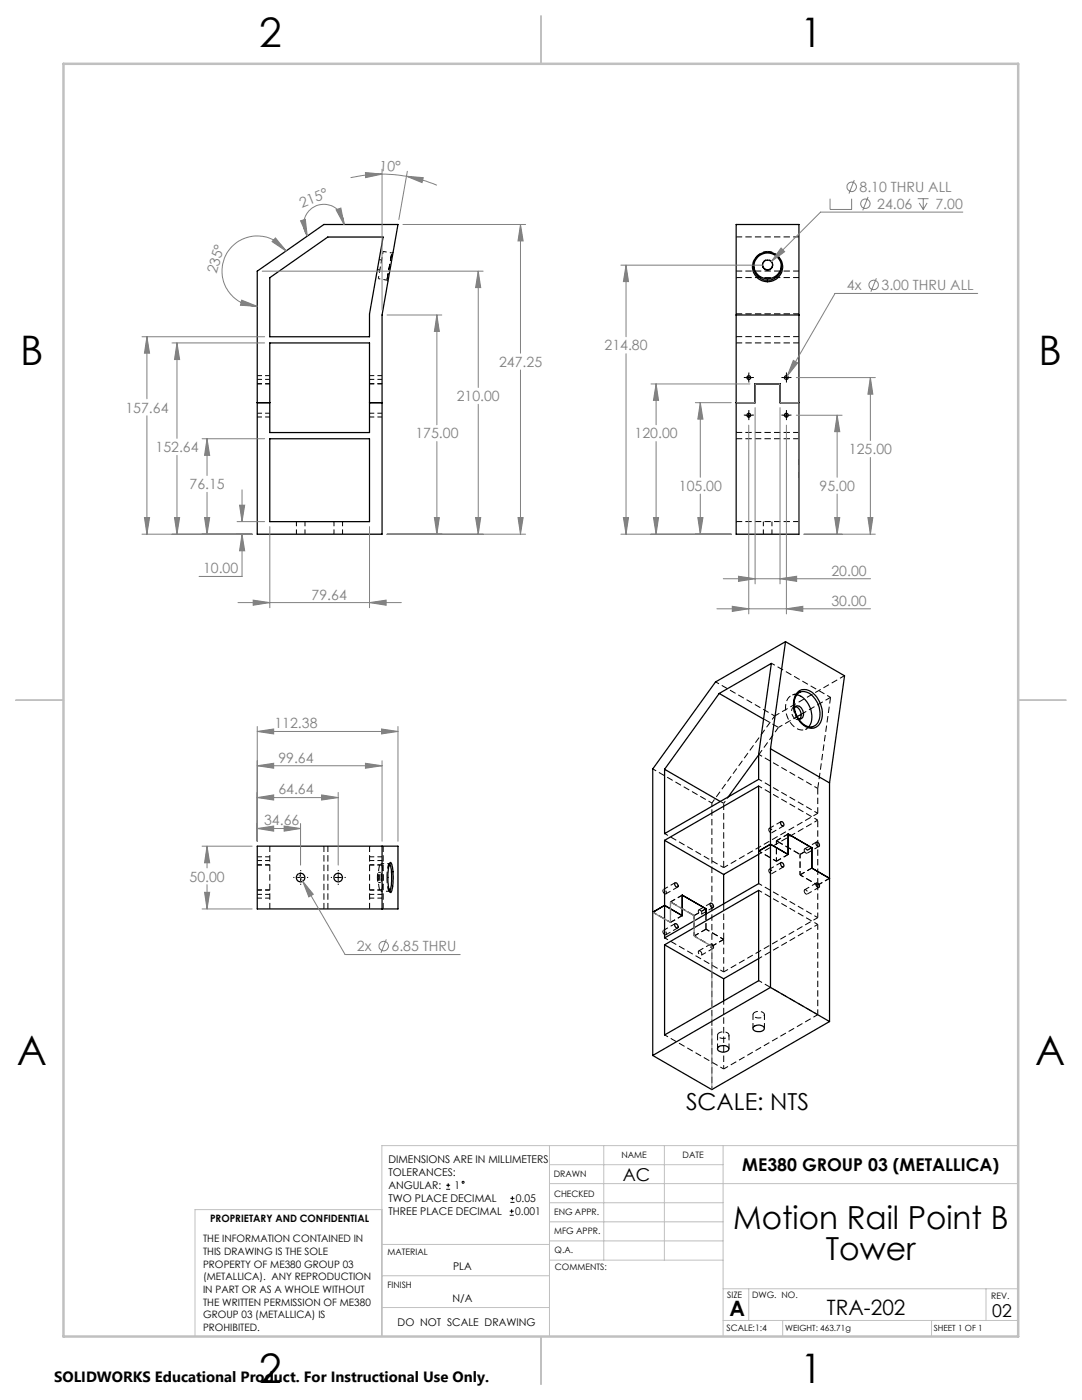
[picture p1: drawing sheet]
<svg xmlns="http://www.w3.org/2000/svg" width="216mm" height="279mm" viewBox="0 0 216 279" stroke-linecap="round" stroke-linejoin="round" font-family="sans-serif">
<g fill="none" stroke="#000" stroke-width=".2" stroke-dasharray="1.3 .6" stroke-dashoffset=".3" stroke-linecap="butt">
<path d="M153.2 50.2a2.73 2.73 0 0 0-2.8 2.8M155.9 53a2.73 2.73 0 0 0-2.7-2.8M51.3 75.7h2.5M53.8 76.6h-2.5M53.8 75h-2.5M73.7 75.7h2.5M76.2 76.6h-2.5M76.2 75h-2.5M51.3 83.2h2.5M53.8 82.5h-2.5M73.7 83.2h2.5M76.2 82.5h-2.5"/>
<path d="M59.1 104.1v2.5M60.9 106.6v-2.5M66.6 104.1v2.5M68.4 106.6v-2.5M152.3 104.1v2.5M154 106.6v-2.5M51.3 179.2h2.5M51.3 171.7h2.5M53.8 177.6h-2.5M53.8 172.6h-2.5M53.8 178.5h-2.5M53.8 171h-2.5"/>
<path d="M73.7 179.2h2.5M73.7 171.7h2.5M76.2 177.6h-2.5M76.2 172.6h-2.5M76.2 178.5h-2.5M76.2 171h-2.5M132.6 178.4a.43 .43 0 0 1-.4-.4 .43 .43 0 0 1 .4-.5 .49 .49 0 0 1 .3 .4 .49 .49 0 0 1-.2 .5h-.1M153.4 173.7v-.1a.45 .45 0 0 1 .6 .2 .45 .45 0 0 1-.2 .6l-.2-.2-.2-.5M153.4 165.6v-.2a.45 .45 0 0 1 .6 .2 .45 .45 0 0 1-.2 .6l-.2-.2-.2-.4M160.5 177.8v-.1a.45 .45 0 0 1 .6 .2 .45 .45 0 0 1-.2 .6l-.3-.4-.1-.3M160.5 169.6v-.1a.45 .45 0 0 1 .6 .2 .45 .45 0 0 1-.2 .6l-.3-.3-.1-.4M163.2 162.3l-18.8 10.9"/>
<path d="M132.6 186.5a.43 .43 0 0 1-.4-.4 .43 .43 0 0 1 .4-.4 .49 .49 0 0 1 .3 .4 .49 .49 0 0 1-.2 .5l-.1-.1M139.7 189.8a.43 .43 0 0 1 .4 .4 .43 .43 0 0 1-.3 .4 .49 .49 0 0 1-.4-.3 .49 .49 0 0 1 .2-.6l.1 .1M139.7 181.6a.43 .43 0 0 1 .4 .4 .43 .43 0 0 1-.3 .5 .49 .49 0 0 1-.4-.4 .49 .49 0 0 1 .2-.5h.1M142.4 189a.43 .43 0 0 0-.2-.5 .43 .43 0 0 0-.5 .1 .49 .49 0 0 0 .1 .5 .49 .49 0 0 0 .6 .1v-.2M163.2 183.1l-18.8 10.9M144.4 213.3l18.8-10.8"/>
</g>
<path d="M77.2 55.9l1-5.4-1 5.4M159.1 138.5a4.5 4.5 0 0 0 1.5 6.3M152.4 143.5l2.9 1.7M144.4 160.3v12.9M163.2 176.6v-12.9M144.4 180.4v7.1" fill="none" stroke="#000" stroke-width=".2" stroke-dasharray="1.3 .6" stroke-dashoffset="-.1" stroke-linecap="butt"/>
<path d="M76.4 50.2l-.9 5.4" fill="none" stroke="#000" stroke-width=".2" stroke-dasharray="1.3 .6" stroke-dashoffset=".7" stroke-linecap="butt"/>
<g fill="none" stroke="#000" stroke-width=".2" stroke-dasharray="1.3 .6" stroke-linecap="butt">
<path d="M75.3 53.8l.5 .1M76.1 51.9l-.4-.1M77.2 55.9l.2 .3M78.5 50.3l-.3 .2M150.4 52.9v.3M152.2 52.8v.1M152.2 52.8a1.01 1.01 0 0 1 1-1 1.01 1.01 0 0 1 1 1M154.2 52.9v-.1M155.9 53.2v-.3M159.7 138.1l-.2 .1M158.7 143.5a1.58 1.58 0 0 1-.3-2.4l.3-.1M158.9 140.9l-.5 .2"/>
<path d="M159.4 143.6l.5-.2M162 145.1l.3-.1M163.2 157.4l2.5-18.2M75.5 176.1h.5M76 174.1h-.5M77.7 177.9h.1M77.8 172.3l-.1 .1"/>
</g>
<path d="M75.5 55.6l1.7 .3M78.2 50.5l-1.8-.3M159.7 138.1l-1.6 .6M160.7 145.6l1.6-.6M76 177.9h1.7M77.7 172.4h-1.7" fill="none" stroke="#000" stroke-width=".2" stroke-dasharray="1.3 .6" stroke-dashoffset=".9" stroke-linecap="butt"/>
<g fill="none" stroke="#000" stroke-width=".25">
<path d="M51.3 54.1l13.3-9.3h14.8l-3.2 18.1v43.7h-24.9zM53.8 55.4l11.6-8.1h11l-2.7 15.4v4.5h-19.9zM146.9 44.8h12.5v61.8h-12.5zM150.4 53.1a2.76 2.76 0 0 0 2.7 2.5 2.76 2.76 0 0 0 2.8-2.5M152.2 52.9a1.01 1.01 0 0 0 1 .9 1.01 1.01 0 0 0 1-.9M53.8 68.4h19.9v17.9h-19.9zM146.9 62.9h12.5M51.3 80.4h2.5M53.8 87.6h19.9v16.5h-19.9zM73.7 80.4h2.5M146.9 80.4h3.8v-3.8h4.9v3.8h3.8M143.5 138.4l10.4-6-2.5 18.2v4.9l-18.8 10.9v-12.9"/>
<path d="M143.5 138.4l-10.9 15.1M143.5 138.4l8.9 5.1M156.7 128.1l-13.9 8-12.6 17.4v57.1M156.7 128.1l-3 21.3M156.7 128.1l11.8 6.8-3 21.3M159 138.6a4.5 4.5 0 0 1 2.4 6.5M159.1 138.6a1.81 1.81 0 0 1 2.7 0 4.6 4.6 0 0 1 1.2 5.9 2.01 2.01 0 0 1-3.1-.3 4.8 4.8 0 0 1-1-5.4zM159.1 138.2a2.24 2.24 0 0 1 3.3 .3 4.9 4.9 0 0 1 .9 6.2 2.25 2.25 0 0 1-3.3-.2 5.1 5.1 0 0 1-1.1-6zM132.6 153.5l11.1 6.4M151.4 150.7l-6.1 8.3M153.7 149.4v47.7M153.7 149.4l11.8 6.8"/>
<path d="M158.5 141.3a.83 .83 0 0 1 .9-.4 .83 .83 0 0 1 .7 .7 1.12 1.12 0 0 1-.6 1.9l-.2-.1M158.7 141a1.63 1.63 0 0 1 .9 2.5M159.9 142.6l-.8 .4M165.5 156.2v47.7M51.3 168.9h28.1v12.5h-28.1zM76.2 168.9v12.5M77.6 177.3l.2 .6M77.7 172.4a9.2 9.2 0 0 1 .2 5.3l-.2 .2M77.8 172.3l-.2 .5M77.8 172.2l.1-.1a4.5 4.5 0 0 1 .6 3l-.1 1.8a1.21 1.21 0 0 1-.5 1.2 8.9 8.9 0 0 1-.4-5zM132.6 167.7l18.8-10.8v19.5l-18.8 10.8zM132.6 167.7l11.8 6.8"/>
<path d="M134.7 176.2a.5 .5 0 0 1 .5 .3 .5 .5 0 0 1-.1 .6l-.4-.5zM144.4 174.5v5.9M151.4 169.9l2.3-1.4 3.6 2v-4.1l4.7 2.8v4l3.5 2.1M151.4 170.5l-7 4M155.8 172.2a.51 .51 0 0 1 .5 .2 .51 .51 0 0 1-.1 .6l-.3-.2zM155.8 164a.49 .49 0 0 1 .5 .3 .49 .49 0 0 1-.1 .6l-.3-.3zM162.9 176.2a.51 .51 0 0 1 .5 .3 .51 .51 0 0 1-.1 .6l-.5-.4zM162.9 168.1a.49 .49 0 0 1 .5 .3 .49 .49 0 0 1-.1 .5l-.4-.2zM130.2 182.1l2.4-1.4 3.5 2v-4.1l4.8 2.8v1M132.6 188.6l18.8-10.9v18l-18.8 10.9zM132.6 188.6l11.8 6.7M134.7 184.4a.5 .5 0 0 1 .5 .2 .5 .5 0 0 1-.1 .6l-.4-.4z"/>
<path d="M141.7 180.3a.49 .49 0 0 1 .6 .3 .49 .49 0 0 1-.1 .6l-.4-.3zM144.4 195.3v4.4M151.4 191.3l-7 4M153.7 197.1l-23.5 13.5M153.7 197.1l11.8 6.8M143.3 209a1.37 1.37 0 0 1 2.2 .4 1.34 1.34 0 0 1-2.3-.1zM150.4 204.9a1.36 1.36 0 0 1 2.1 .4 1.41 1.41 0 0 1-2.3 .1zM165.5 203.9l-23.5 13.6-11.8-6.9"/>
<circle cx="153.1" cy="53.2" r="2.99"/>
<circle cx="153.2" cy="53.2" r="2.73"/>
<circle cx="153.2" cy="52.9" r="1"/>
<circle cx="149.4" cy="75.4" r=".38"/>
<circle cx="156.9" cy="75.4" r=".37"/>
<circle cx="149.4" cy="82.8" r=".38"/>
<circle cx="156.9" cy="82.9" r=".37"/>
<circle cx="60" cy="175.1" r=".86"/>
<circle cx="67.5" cy="175.1" r=".85"/>
</g>
<g fill="none" stroke="#000" stroke-width=".2" stroke-dasharray="1.3 .6" stroke-dashoffset=".1" stroke-linecap="butt">
<path d="M146.9 47.3h12.5M146.9 55.4h12.5M146.9 54.1h12.5M146.9 62.6h12.5M159.4 68.4h-12.5M159.4 67.2h-12.5M159.4 86.3h-12.5M159.4 87.6h-12.5M146.9 104.1h12.5M165.7 139.2l-5.8 3.4M155.3 145.2l-3.9 5.4M53.8 168.9v12.5"/>
<path d="M64.6 168.9v12.5M65.4 168.9v12.5M73.7 168.9v12.5M76.5 168.9v12.5M77.2 175.1l.1 1.7a.95 .95 0 0 0 .4 1.1M77.7 172.4a.95 .95 0 0 0-.4 1l-.1 1.7M163.2 162.3v-4.9M140.9 182.4v3"/>
</g>
<path d="M159 138.6a2.09 2.09 0 0 0-2.3 2.5 4.4 4.4 0 0 0 3.3 4.6l.9-.2 .5-.5M76.4 175.1v-1.7a.89 .89 0 0 0-.5-1 9.2 9.2 0 0 0 0 5.4 .89 .89 0 0 0 .5-1v-1.7M142 160.3v28.5M142 188.8v28.6M143.5 206.1a1.32 1.32 0 0 1 2 .5 1.32 1.32 0 0 1-2.3-.1l.3-.4M150.6 202a1.32 1.32 0 0 1 1.9 .5 1.32 1.32 0 0 1-2.2 0l.3-.5" fill="none" stroke="#000" stroke-width=".2" stroke-dasharray="1.3 .6" stroke-dashoffset=".6" stroke-linecap="butt"/>
<path d="M143.7 159.9l.7 .4M154.6 142.9l-12.6 17.4M158.5 141.3a1.77 1.77 0 0 0 .8 2.1M159.1 143l-3.8 2.2M75.3 175.1l.1-1a.68 .68 0 0 1 .3 .9v.2a.68 .68 0 0 1-.3 .9l-.1-1M76.1 175.1l-.1-1a.68 .68 0 0 0-.2 .9v.2a.68 .68 0 0 0 .2 .9l.1-1" fill="none" stroke="#000" stroke-width=".2" stroke-dasharray="1.3 .6" stroke-dashoffset=".4" stroke-linecap="butt"/>
<g fill="none" stroke="#000" stroke-width=".2" stroke-dasharray="1.3 .6" stroke-dashoffset=".5" stroke-linecap="butt">
<path d="M142.8 136.1l11.8 6.8M153.9 132.4l11.8 6.8M130.3 153.5l11.7 6.8M151.4 150.5l11.8 6.9M159.6 143.4l-.4 .2-.5-.1M160.6 144.8l.9 .3M144.4 173.2l-11.8-6.9M151.4 170.5l11.8-6.8M154.9 171.9l-3.5-2.1M154.9 167.8v4.1M159.6 174.6v-4.1M163.2 176.6l-3.6-2"/>
<path d="M163.2 163.7l-11.8-6.8M163.2 162.3l-11.8-6.8M130.3 182l3.5 2.1M133.8 184.1v-4.1M138.5 182.7v4.1M138.5 186.8l3.5 2M140.9 185.4l3.5 2.1M144.4 199.7v13.6M144.4 194l-11.8-6.8M151.4 195.7l11.8 6.8M151.4 191.3l11.8-6.8M163.2 184.5l-11.8-6.8"/>
<path d="M163.2 183.1l-11.8-6.8M132.6 206.5l11.8 6.8"/>
</g>
<g fill="none" stroke="#000" stroke-width=".2" stroke-dasharray="1.3 .6" stroke-dashoffset=".2" stroke-linecap="butt">
<path d="M168.5 134.8l-13.9 8.1M132.9 178.4l2.3-1.4M134.7 176.2l-2.3 1.3M136.2 178.6l-2.4 1.4M154 174.4l2.4-1.4M154 166.2l2.4-1.4M155.9 172.1l-2.4 1.4M155.9 164l-2.4 1.3M157.3 166.4l-2.4 1.4M157.3 170.5l-2.4 1.4M161.1 178.4l2.3-1.3M161.1 170.3l2.3-1.4"/>
<path d="M162 173.2l-2.4 1.4M162 169.2l-2.4 1.3M162.9 176.2l-2.3 1.4M162.9 168l-2.3 1.4M163.2 176.6l2.3-1.3M132.9 186.6l2.3-1.4M134.7 184.3l-2.3 1.4M136.2 182.7l-2.4 1.4M139.9 190.6l2.4-1.3M139.9 182.5l2.4-1.4M140.9 181.4l-2.4 1.3M140.9 185.4l-2.4 1.4"/>
<path d="M141.8 188.4l-2.4 1.4M141.8 180.2l-2.4 1.4M142 188.8l2.4-1.3M144.4 187.5v6.5M163.2 183.1v-6.5M143.2 206.6v2.7M145.5 209.3v-2.7M150.2 202.5v2.7M152.5 205.2v-2.7M163.2 202.5v-18"/>
</g>
<path d="M133.8 180l4.7 2.7M159.6 170.5l-4.7-2.7" fill="none" stroke="#000" stroke-width=".2" stroke-dasharray="1.3 .6" stroke-dashoffset="-.2" stroke-linecap="butt"/>
<path d="M145.4 159l-1 1.3" fill="none" stroke="#000" stroke-width=".2" stroke-dasharray="1.3 .6" stroke-dashoffset=".8" stroke-linecap="butt"/>
<g fill="none" stroke="#808080" stroke-width=".2">
<path d="M72.9 34.4l3.3 .3-3.2 .8zM76.2 34.7l2.5 .2 2.4 .3M76.2 34.7a28.6 28.6 0 0 0-6.2 .8M76.2 33.8v28M81.1 35.2l3.4 .3-.3 .9zM81.1 35.2a30.9 30.9 0 0 1 6.1 1.8M81.3 34.2l-1.7 9.6M165.6 39.7v2.1h4.3v-2.1M170.5 35.9l-1.1 2.7M173.2 39.3l-1 2.7M183.1 39.7h2.2M184.2 39.7v2.1"/>
<path d="M48.2 59.9l3.1 1.2-3.3-.2zM52.3 54.1h44.1M55 47.5l2.1 2.6-2.8-1.9zM57.1 50.1a7 7 0 0 0-12 .8 7 7 0 0 0 6.2 10.2M60 44.1l.9-.3 .4 3.3zM67.1 41.9l.9-.4 .7 3.3zM68.7 44.8a4 4 0 0 0-5.3-3.8 4 4 0 0 0-2.1 6.1M80.4 44.8h24.5M95.4 54.1v23.2M95.4 54.1l.5 3.3h-1zM103.9 44.8l.5 3.3h-1zM103.9 44.8v25.7"/>
<path d="M123.9 52.9h28.3M124.9 52.9v14.3M124.9 52.9l.5 3.3h-1zM155.9 49.5l.7 .7-2.7 2zM174.9 55.5l-1.1 2.7M183.4 40.5l.8 1.3M185 40.5l-.8 1.3M192.1 42.3h-28.4l-9.8 9.9M195.1 58.6h-28.5l-9.5 16.4M28.3 67.2h24.5M29.3 67.2l.5 3.3h-1zM29.3 67.2v12.4"/>
<path d="M34.3 68.4h18.5M35.3 68.4l.5 3.4h-1zM35.3 68.4v19.1M77.2 62.9h11M87.2 62.9l.5 3.2h-1zM87.2 62.9v21.9M103.9 73.8v32.8M124.9 70.6v36M129.9 76.6h19.7M130.9 76.6l.5 3.3h-1zM130.9 76.6v8.2M157.1 75l-.4 .7"/>
<path d="M158.3 71.9l.9 .5-2.1 2.6zM158.9 75.4h15.8M173.7 75.4l.5 3.3h-1zM173.7 75.4v12.5M29.3 83v23.6M35.3 90.9v15.7M40.3 87.6h12.5M41.3 87.6v7.3M41.3 98.2v8.4M41.3 87.6l.5 3.3h-1zM48.3 97.8v6.3M87.2 88.1v18.5"/>
<path d="M95.4 80.7v25.9M130.9 88.1v18.5M138.7 80.4h7.2M139.7 80.4l.6 3.2h-1.1zM139.7 80.4v14.9M139.7 98.6v8M149.4 84.8v37.7M150.7 81.4v35.1M155.6 81.4v35.1M156.9 84.8v37.7M158.9 82.9h9.1M167 82.9l.6 3.2h-1.1z"/>
<path d="M167 82.9v12.4M167 98.6v8M173.7 91.3v15.3M28.3 106.6h22M28.8 103.3h1l-.5 3.3zM34.8 103.3h1l-.5 3.3zM40.8 103.3h1l-.5 3.3zM47.3 104.1h5.5M47.8 100.8h1l-.5 3.3zM48.3 106.6v8.4h-8.6M48.3 106.6l.5 3.3h-1zM50.5 119.8l3.3 .5-3.3 .5z"/>
<path d="M53.8 105.1v16.2M73.7 105.1v16.2M77.2 106.6h27.7M86.7 103.3h1l-.5 3.3zM94.9 103.3h1l-.5 3.3zM103.4 103.3h1l-.5 3.3zM123.9 106.6h22M124.4 103.3h1l-.5 3.3zM130.4 103.3h1l-.5 3.3zM139.2 103.3h1.1l-.6 3.3zM144.3 115.5h29.4M147.4 115l3.3 .5-3.3 .5z"/>
<path d="M155.6 115.5l3.4-.5v1zM160.4 106.6h14.3M166.5 103.3h1.1l-.6 3.3zM173.2 103.3h1l-.5 3.3zM47.5 120.3h32.6M73.7 120.3l3.3-.5v1zM143.1 121.5h30.6M146.1 121l3.3 .5-3.3 .5zM156.9 121.5l3.3-.5v1zM51.3 152.8l3.3-.5v1zM51.3 159.2l3.3-.6v1.1zM51.3 146l3.3-.5v1z"/>
<path d="M51.3 145v22.9M51.3 152.8h24.9M51.3 159.2h16.2M51.3 146h28.1M64.2 158.6l3.3 .6-3.3 .5zM67.5 158.2v14.4M72.9 152.3l3.3 .5-3.3 .5zM76.1 145.5l3.3 .5-3.3 .5zM76.2 151.8v16.1M79.4 145v22.9M40.3 168.9h10M40.8 178.1h1l-.5 3.3z"/>
<path d="M41.3 168.9l.5 3.3h-1zM41.3 168.9v4.3M41.3 176.6v4.8M51.3 165.3l3.3-.4v1zM51.3 165.3h8.7M56.7 164.9l3.3 .4-3.3 .6zM59.5 174.4l.9 1.5M60 164.4v8.2M60.4 175.9l2.1 2.6-.9 .5zM60.4 175.9l8.5 14.6h22.9M40.3 181.4h10M77.1 187.5l-1.1 2.6"/>
<circle cx="169.9" cy="37.3" r=".95"/>
<circle cx="172.7" cy="40.7" r=".94"/>
<circle cx="174.3" cy="56.9" r=".95"/>
<circle cx="76.6" cy="188.8" r=".95"/>
</g>
<g fill="none" stroke="#000" stroke-width=".2">
<path d="M148.8 75.4h1.2M149.4 74.7v1.3M156.3 75.4h1.3M156.9 74.7v1.3M148.8 82.9h1.2M149.4 82.2v1.3M156.3 82.9h1.3M156.9 82.2v1.3M59.4 175.1h1.2M60 174.5v1.3M66.9 175.1h1.2M67.5 174.5v1.3"/>
<path d="M89 237.3h.8M89 236.5h.8M89.4 236.1v.9M101.8 240h.9M101.8 239.1h.9M102.2 238.7v.8M101.7 242.5h.8M101.7 241.7h.8M102.1 241.3v.8"/>
<circle cx="92.4" cy="235.9" r=".2"/>
</g>
<g fill="none" stroke="#000" stroke-width=".2" stroke-dasharray="15.2 1.3 1.3 1.3" stroke-linecap="butt">
<path d="M148.8 75.3h-.4M149.4 74.7v-.4M149.4 76v.3M150.1 75.3h.3M156.3 75.3h-.4M156.9 74.7v-.4M156.9 76v.3M157.6 75.3h.3M148.8 82.8h-.4M149.4 82.2v-.4M149.4 83.5v.3M150.1 82.8h.3"/>
<path d="M156.3 82.8h-.4M156.9 82.2v-.4M156.9 83.5v.3M157.6 82.8h.3M58.8 175.1h-.3M60 173.9v-.3M60 176.4v.2M61.3 175.1h.2M66.2 175.1h-.2M67.5 173.9v-.3M67.5 176.4v.2M68.7 175.1h.3"/>
</g>
<path d="M146.9 80.4h3.8v-3.8h4.9v3.8h3.8M130.2 182.1l3.6 2v-4.1l4.7 2.7v4.1l3.5 2" fill="none" stroke="#808080" stroke-width=".25"/>
<path d="M159.4 106.6v-26.3" fill="none" stroke="#808080" stroke-width=".2" stroke-dasharray="15.2 1.3 1.3 1.3" stroke-dashoffset="4" stroke-linecap="butt"/>
<path d="M142 217.4v-28.6" fill="none" stroke="#808080" stroke-width=".2" stroke-dasharray="15.2 1.3 1.3 1.3" stroke-dashoffset="2.9" stroke-linecap="butt"/>
<g fill="none" stroke="#c0c0c0" stroke-width=".2">
<path d="M109.6 228.6v38.1M109.6 232.4h34.7M109.6 236.2h93.6M120.5 228.6v22.9M132.6 228.6v22.9M144.3 228.6v38.1M203.2 228.6h-127v38.1M76.2 254.6h33.4M76.2 248.4h33.4M76.2 241.4h-37.3v25.3M109.6 251.5h34.7M109.6 240h34.7"/>
<path d="M109.6 243.8h34.7M109.6 247.7h34.7M144.3 257.2h58.9M149.4 257.2v6.3M196.7 257.2v6.3M76.2 260.9h33.4M144.3 263.5h58.9M156.2 263.5v3.2M185.9 263.5v3.2"/>
</g>
<path d="M108 3.2v9.5M3.1 139.7h9.6M203.2 139.7h9.5M108 266.7v9.6" fill="none" stroke="#c0c0c0" stroke-width=".25"/>
<path d="M12.7 12.7h190.5v254h-190.5z" fill="none" stroke="#c0c0c0" stroke-width=".5"/>
<g fill="#808080">
<path d="M81.1 35.2l3.4 .3-.3 .9zM72.9 34.4l3.3 .3-3.2 .8z"/>
<path d="M103.4 103.3h1l-.5 3.3zM103.9 44.8l.5 3.3h-1zM94.9 103.3h1l-.5 3.3zM95.4 54.1l.5 3.3h-1zM86.7 103.3h1l-.5 3.3zM87.2 62.9l.5 3.2h-1zM50.5 119.8l3.3 .5-3.3 .5zM73.7 120.3l3.3-.5v1zM48.3 106.6l.5 3.3h-1zM47.8 100.8h1l-.5 3.3zM40.8 103.3h1l-.5 3.3zM41.3 87.6l.5 3.3h-1zM34.8 103.3h1l-.5 3.3zM35.3 68.4l.5 3.4h-1zM28.8 103.3h1l-.5 3.3zM29.3 67.2l.5 3.3h-1zM139.2 103.3h1.1l-.6 3.3zM139.7 80.4l.6 3.2h-1.1zM130.4 103.3h1l-.5 3.3zM130.9 76.6l.5 3.3h-1zM155.6 115.5l3.4-.5v1zM147.4 115l3.3 .5-3.3 .5zM155.9 49.5l-2 2.7 2.7-2zM124.4 103.3h1l-.5 3.3zM124.9 52.9l.5 3.3h-1zM166.5 103.3h1.1l-.6 3.3zM167 82.9l.6 3.2h-1.1zM173.2 103.3h1l-.5 3.3zM173.7 75.4l.5 3.3h-1zM146.1 121l3.3 .5-3.3 .5zM156.9 121.5l3.3-.5v1zM158.3 71.9l-1.2 3.1 2.1-2.6z"/>
<path d="M60 44.1l.9-.3 .4 3.3zM67.1 41.9l.9-.4 .7 3.3z"/>
<path d="M48.2 59.9l3.1 1.2-3.3-.2zM55 47.5l2.1 2.6-2.8-1.9z"/>
<path d="M41.3 168.9l.5 3.3h-1zM40.8 178.1h1l-.5 3.3zM51.3 152.8l3.3-.5v1zM72.9 152.3l3.3 .5-3.3 .5zM51.3 165.3l3.3-.4v1zM56.7 164.9l3.3 .4-3.3 .6zM51.3 159.2l3.3-.6v1.1zM64.2 158.6l3.3 .6-3.3 .5zM51.3 146l3.3-.5v1zM76.1 145.5l3.3 .5-3.3 .5zM60.4 175.9l1.2 3.1 .9-.5z"/>
</g>
<g font-size="8.1">
<text x="51.7" y="9.3">2</text>
<text x="159.7" y="9.3">1</text>
<text x="4" y="72.8">B</text>
<text x="207.2" y="72.8">B</text>
<text x="3.3" y="212.5">A</text>
<text x="206.5" y="212.5">A</text>
<text x="51.7" y="276">2</text>
<text x="159.7" y="276">1</text>
</g>
<g font-size="6.3">
<text x="146.3" y="245.4">Motion Rail Point B</text>
<text x="164.8" y="251.4">Tower</text>
</g>
<text font-size="4.7" x="136.9" y="221.5">SCALE: NTS</text>
<g font-size="4.2">
<text x="145.6" y="262.7">A</text>
<text x="165" y="262.4">TRA-202</text>
</g>
<g font-size="3.5">
<text x="148.1" y="233.6">ME380 GROUP 03 (METALLICA)</text>
<text x="124.3" y="235.6">AC</text>
<text x="198" y="262.8">02</text>
</g>
<text font-size="3" x="10.8" y="275.7">SOLIDWORKS Educational Product. For Instructional Use Only.</text>
<g font-size="2.8" fill="#808080">
<text x="75.7" y="34.1" transform="rotate(3 75.7 34.1)">10°</text>
<text x="60.2" y="41.5" transform="rotate(-21 60.2 41.5)">215°</text>
<text x="171.5" y="38.3">8.10 THRU ALL</text>
<text x="175" y="41.7">24.06</text>
<text x="186.7" y="41.7">7.00</text>
<text x="43.2" y="54.7" transform="rotate(-73 43.2 54.7)">235°</text>
<text x="169" y="57.9">4x</text>
<text x="175.9" y="57.9">3.00 THRU ALL</text>
<text x="120.6" y="69.9">214.80</text>
<text x="99.6" y="73.2">247.25</text>
<text x="25" y="82.3">157.64</text>
<text x="91.1" y="80.1">210.00</text>
<text x="82.9" y="87.5">175.00</text>
<text x="126.6" y="87.5">120.00</text>
<text x="31" y="90.2">152.64</text>
<text x="169.4" y="90.7">125.00</text>
<text x="37.8" y="97.6">76.15</text>
<text x="135.5" y="98">105.00</text>
<text x="163.5" y="98">95.00</text>
<text x="40.5" y="114.4">10.00</text>
<text x="62.2" y="119.6">79.64</text>
<text x="165.9" y="114.9">20.00</text>
<text x="165.9" y="120.9">30.00</text>
<text x="54.8" y="145.3">112.38</text>
<text x="55.5" y="152.2">99.64</text>
<text x="55.5" y="158.5">64.64</text>
<text x="52.7" y="164.7">34.66</text>
<text x="37.8" y="175.9">50.00</text>
<text x="71.2" y="189.9">2x</text>
<text x="78.1" y="189.9">6.85 THRU</text>
</g>
<g font-size="2.1">
<text x="77.5" y="232.2">DIMENSIONS ARE IN MILLIMETERS</text>
<text x="77.5" y="234.7">TOLERANCES:</text>
<text x="77.5" y="237.3">ANGULAR:</text>
<text x="77.5" y="239.9">TWO PLACE DECIMAL</text>
<text x="90.7" y="237.3">1</text>
<text x="102.9" y="239.9">0.05</text>
<text x="77.5" y="242.5">THREE PLACE DECIMAL</text>
<text x="102.8" y="242.5">0.001</text>
<text x="90.4" y="253.4">PLA</text>
<text x="90.3" y="259.8">N/A</text>
<text x="79.3" y="264.6">DO NOT SCALE DRAWING</text>
</g>
<g font-size="2">
<text x="41.9" y="244">PROPRIETARY AND CONFIDENTIAL</text>
<text x="40.5" y="248">THE INFORMATION CONTAINED IN</text>
<text x="40.5" y="250.5">THIS DRAWING IS THE SOLE</text>
<text x="40.5" y="253">PROPERTY OF ME380 GROUP 03</text>
<text x="40.5" y="255.5">(METALLICA). ANY REPRODUCTION</text>
<text x="40.5" y="258.1">IN PART OR AS A WHOLE WITHOUT</text>
<text x="40.5" y="260.6">THE WRITTEN PERMISSION OF ME380</text>
<text x="40.5" y="263.1">GROUP 03 (METALLICA) IS</text>
<text x="40.5" y="265.6">PROHIBITED.</text>
</g>
<g font-size="1.8">
<text x="124" y="231.1">NAME</text>
<text x="136.2" y="231.1">DATE</text>
<text x="110.5" y="234.8">DRAWN</text>
<text x="110.5" y="238.9">CHECKED</text>
<text x="110.6" y="242.5">ENG APPR.</text>
<text x="77.3" y="250.5">MATERIAL</text>
<text x="110.6" y="246.3">MFG APPR.</text>
<text x="110.7" y="250">Q.A.</text>
<text x="77.3" y="257">FINISH</text>
<text x="110.7" y="253.5">COMMENTS:</text>
<text x="145.1" y="259">SIZE</text>
<text x="150.1" y="259.1">DWG. NO.</text>
<text x="197.8" y="259.2">REV.</text>
<text x="145" y="265.7">SCALE:1:4</text>
</g>
<g font-size="1.7">
<text x="156.7" y="265.7">WEIGHT: 463.71g</text>
<text x="186.3" y="265.7">SHEET 1 OF 1</text>
</g>
</svg>
